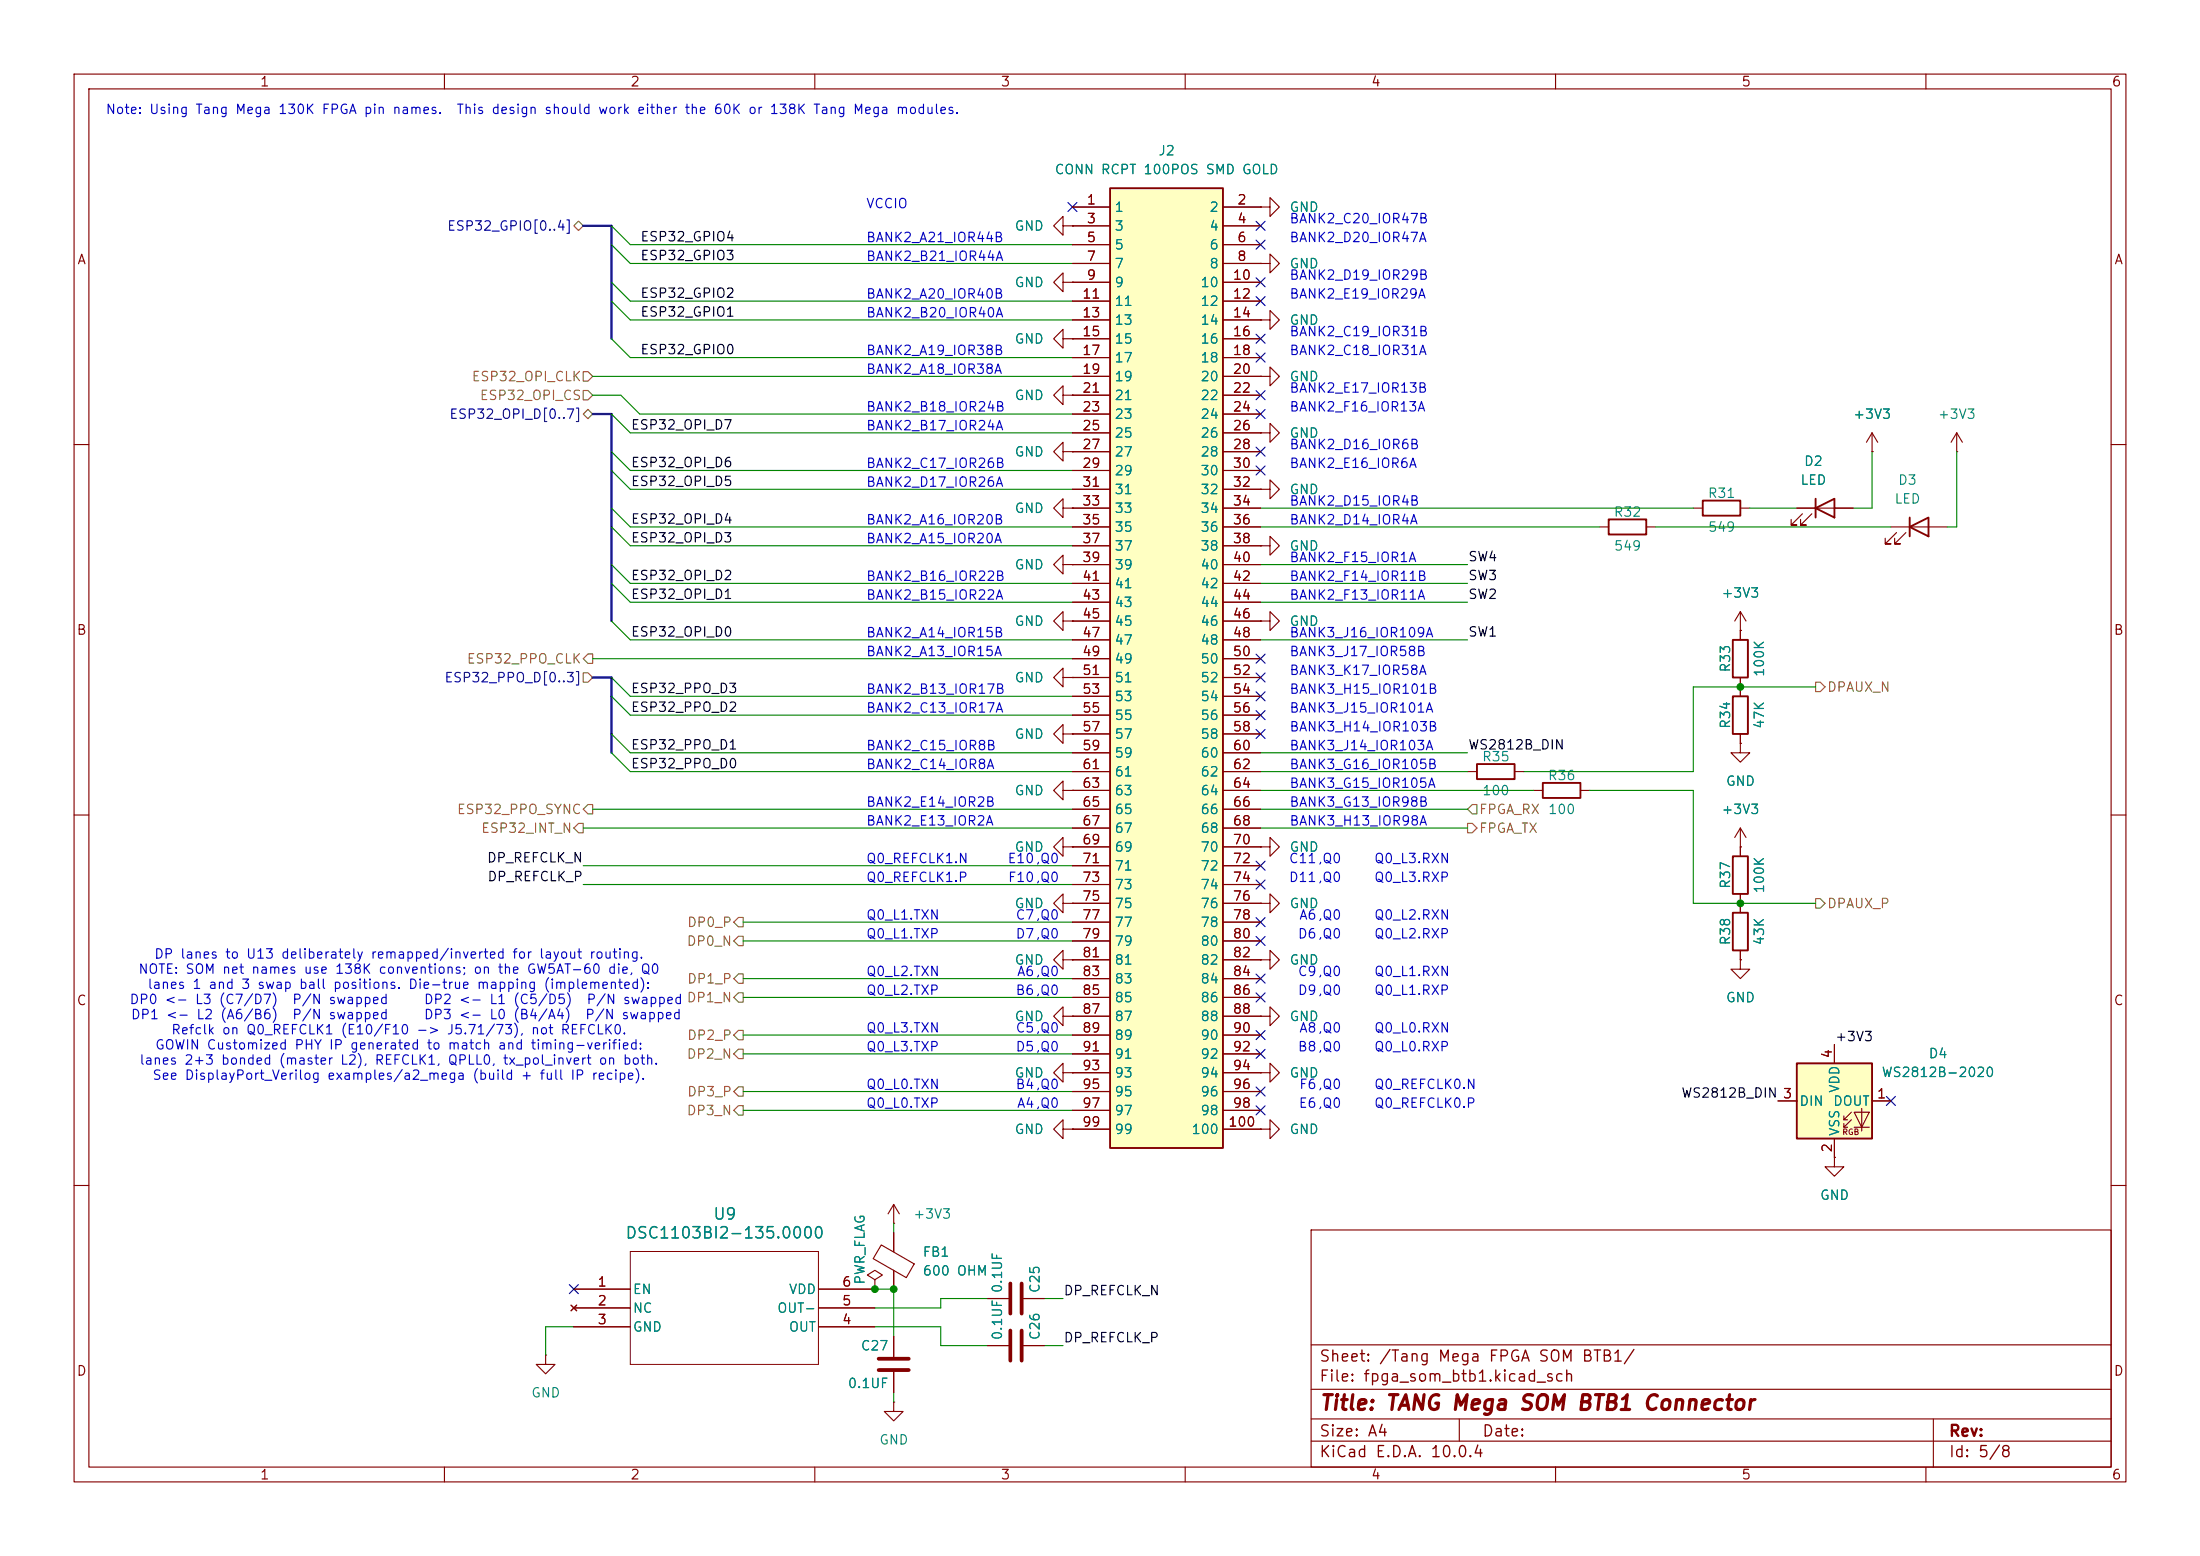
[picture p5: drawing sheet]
<svg xmlns="http://www.w3.org/2000/svg" width="297mm" height="210mm" viewBox="0 0 297 210" stroke-linecap="round" stroke-linejoin="round" font-family="sans-serif">
<g fill="none" stroke="#840000" stroke-width=".15">
<path d="M10 10h277v190h-277zM12 12h273v186h-273zM60 10v2M110 10v2M160 10v2M210 10v2M260 10v2M143.5 38.1v1.3l-1.3-1.3 1.3-1.3v1.3h1.3M143.5 30.5v1.3l-1.3-1.3 1.3-1.3v1.3h1.3M144.8 38.1h.1M144.8 30.5h.1M170.2 27.9h1.2v-1.2l1.3 1.2-1.3 1.3v-1.3"/>
<path d="M170.2 27.9h.1M170.2 35.6h1.2v-1.3l1.3 1.3-1.3 1.2v-1.2M170.2 35.6h.1M143.5 45.7v1.3l-1.3-1.3 1.3-1.2v1.2h1.3M143.5 53.3v1.3l-1.3-1.3 1.3-1.2v1.2h1.3M144.8 45.7h.1M144.8 53.3h.1M252.7 58.4l-.7 1.3M252.7 58.4l.8 1.3M252.7 58.4v2.6M264.2 58.4l-.8 1.3M264.2 58.4l.7 1.3"/>
<path d="M264.2 58.4v2.6M10 60h2M143.5 68.6v1.3l-1.3-1.3 1.3-1.3v1.3h1.3M143.5 61v1.2l-1.3-1.2 1.3-1.3v1.3h1.3M143.5 76.2v1.3l-1.3-1.3 1.3-1.3v1.3h1.3M144.8 68.6h.1M144.8 61h.1M144.8 76.2h.1M215.9 71.1h1.3M222.2 71.1h1.3M228.6 68.6h1.3M234.9 68.6h1.3"/>
<path d="M242.6 68.6h7.6M243.3 69.3l-1.5 1.6h.8h-.8v-.8M244.6 69.3l-1.5 1.6h.7h-.7v-.8M252.7 61h.1M255.3 71.1h7.6M256 71.9l-1.5 1.5h.8h-.8v-.8M257.3 71.9l-1.5 1.5h.7h-.7v-.8M264.2 61h.1M285 60h2M143.5 83.8v1.3l-1.3-1.3 1.3-1.2v1.2h1.3M144.8 83.8h.1M234.9 85.1h.1"/>
<path d="M234.9 82.6v3.8M234.9 91.4v2.6M234.9 99.1v1.2M234.9 82.6l-.7 1.2M234.9 82.6l.8 1.2M10 110h2M198.1 104.1h1.3M204.5 104.1h1.2M207 106.7h1.3M213.4 106.7h1.2M234.9 114.3h.1M234.9 100.3v1.3h1.3l-1.3 1.3-1.2-1.3h1.2"/>
<path d="M234.9 100.3h.1M234.9 111.8v3.8M234.9 111.8l-.7 1.2M234.9 111.8l.8 1.2M285 110h2M143.5 137.2v1.2l-1.3-1.2 1.3-1.3v1.3h1.3M143.5 129.5v1.3l-1.3-1.3 1.3-1.2v1.2h1.3M144.8 137.2h.1M144.8 129.5h.1M170.2 129.5h1.2v-1.2l1.3 1.2-1.3 1.3v-1.3M170.2 129.5h.1M170.2 121.9h1.2v-1.2l1.3 1.2-1.3 1.3v-1.3"/>
<path d="M170.2 121.9h.1M170.2 137.2h1.2v-1.3l1.3 1.3-1.3 1.2v-1.2M170.2 137.2h.1M234.9 120.7v1.2M143.5 144.8v1.3l-1.3-1.3 1.3-1.3v1.3h1.3M143.5 152.4v1.3l-1.3-1.3 1.3-1.3v1.3h1.3M144.8 144.8h.1M144.8 152.4h.1M170.2 152.4h1.2v-1.3l1.3 1.3-1.3 1.3v-1.3M170.2 152.4h.1M170.2 144.8h1.2v-1.3l1.3 1.3-1.3 1.3v-1.3M170.2 144.8h.1"/>
<path d="M10 160h2M118.1 172.7l1-.6-1-.6-1 .6 1 .6v1.3M118.1 174h.1M119 168l4.4 2.6-1 1.8-4.5-2.5zM120.6 165.1h.1M120.6 162.6v2.5M120.6 166.4v2.6M120.6 171.5v2.5M120.6 162.6l-.7 1.2M120.6 162.6l.8 1.2M133.3 175.3h2.8M138.2 175.3h2.8"/>
<path d="M177 166h108v32h-108zM285 160h2M60 198v2M73.7 182.9v1.3h1.2l-1.2 1.2-1.3-1.2h1.3M73.7 182.9h.1M110 198v2M120.6 189.2v1.3h1.3l-1.3 1.3-1.2-1.3h1.2M120.6 189.2h.1M120.6 180.3v2.8M120.6 185.2v2.8M133.3 181.6h2.8M138.2 181.6h2.8"/>
<path d="M160 198v2M177 194.5h108M177 191.5h108M177 187.5h108M177 181.5h108M197 191.5v3M210 198v2M260 198v2M261 191.5v6.5"/>
</g>
<path d="M136.4 173.2v4.1M136.4 179.6v4M137.9 173.2v4.1M137.9 179.6v4M118.6 183.4h4.1M118.6 184.9h4.1" fill="none" stroke="#840000" stroke-width=".51"/>
<path d="M217.2 70.1h5v2h-5zM229.9 67.6h5v2h-5zM245.1 68.6l2.5-1.3v2.6zM245.1 67.3v2.6M257.8 71.1l2.5-1.2v2.5zM257.8 69.9v2.5M233.9 86.4h2.1v5h-2.1zM233.9 94h2.1v5.1h-2.1zM199.4 103.1h5.1v2.1h-5.1zM208.3 105.7h5.1v2h-5.1zM233.9 115.6h2.1v5.1h-2.1z" fill="none" stroke="#840000" stroke-width=".25"/>
<path d="M242.6 143.5h10.1v10.2h-10.1z" fill="#ffffc2"/>
<g fill="none" stroke="#840000" stroke-width=".15">
<path d="M170.2 58.4h1.2v-1.2l1.3 1.2-1.3 1.3v-1.3M170.2 58.4h.1M170.2 50.8h1.2v-1.3l1.3 1.3-1.3 1.3v-1.3M170.2 50.8h.1M170.2 43.2h1.2v-1.3l1.3 1.3-1.3 1.3v-1.3M170.2 43.2h.1M170.2 73.7h1.2v-1.3l1.3 1.3-1.3 1.2v-1.2M170.2 73.7h.1M170.2 66h1.2v-1.2l1.3 1.2-1.3 1.3v-1.3M170.2 66h.1M143.5 99.1v1.2l-1.3-1.2 1.3-1.3v1.3h1.3M143.5 91.4v1.3l-1.3-1.3 1.3-1.2v1.2h1.3"/>
<path d="M144.8 99.1h.1M144.8 91.4h.1M170.2 83.8h1.2v-1.2l1.3 1.2-1.3 1.3v-1.3M170.2 83.8h.1M143.5 114.3v1.3l-1.3-1.3 1.3-1.3v1.3h1.3M143.5 106.7v1.3l-1.3-1.3 1.3-1.3v1.3h1.3M144.8 114.3h.1M144.8 106.7h.1M170.2 114.3h1.2v-1.3l1.3 1.3-1.3 1.3v-1.3M170.2 114.3h.1M143.5 121.9v1.3l-1.3-1.3 1.3-1.2v1.2h1.3M144.8 121.9h.1"/>
<path d="M234.9 129.5v1.3h1.3l-1.3 1.3-1.2-1.3h1.2M234.9 129.5h.1M240 148.6h2.6M247.6 156.2v1.3h1.3l-1.3 1.3-1.2-1.3h1.2M247.6 156.2h.1M247.6 141v2.5M247.6 153.7v2.5M248.9 151.1h.5M248.9 152.1h.5M249.9 150.1l-1 1v-.5M249.9 151.1l-1 1v-.5M250.3 150.1h2l-1 2z"/>
<path d="M250.3 152.1h2M251.3 149.6v3.1M252.7 148.6h2.6M77.1 176.1l.8 .8M77.5 174h7.6M77.5 176.5h7.6M77.5 179.1h7.6M77.9 176.1l-.8 .8M110.5 174h7.6M110.5 176.5h7.6M110.5 179.1h7.6"/>
</g>
<path d="M242.6 143.5h10.1v10.2h-10.1z" fill="none" stroke="#840000" stroke-width=".25"/>
<path d="M85.1 168.9h25.4v15.3h-25.4z" fill="none" stroke="#840000" stroke-width=".14"/>
<path d="M149.9 25.4h15.2v129.5h-15.2z" fill="#ffffc2"/>
<path d="M149.9 25.4h15.2v129.5h-15.2zM233.9 123.2h2.1v5.1h-2.1z" fill="none" stroke="#840000" stroke-width=".25"/>
<g fill="none" stroke="#840000" stroke-width=".15">
<path d="M144.8 30.5h.1M144.8 38.1h.1M144.8 27.9h5.1M144.8 30.5h5.1M144.8 33h5.1M144.8 35.6h5.1M144.8 38.1h5.1M165.1 27.9h5.1M165.1 30.5h5.1M165.1 33h5.1M165.1 35.6h5.1M165.1 38.1h5.1"/>
<path d="M170.2 35.6h.1M170.2 27.9h.1M144.8 53.3h.1M144.8 45.7h.1M144.8 40.6h5.1M144.8 43.2h5.1M144.8 45.7h5.1M144.8 48.3h5.1M144.8 50.8h5.1M144.8 53.3h5.1M144.8 55.9h5.1M144.8 58.4h5.1"/>
<path d="M165.1 40.6h5.1M165.1 43.2h5.1M165.1 45.7h5.1M165.1 48.3h5.1M165.1 50.8h5.1M165.1 53.3h5.1M165.1 55.9h5.1M165.1 58.4h5.1M170.2 58.4h.1M170.2 50.8h.1M170.2 43.2h.1M144.8 76.2h.1"/>
<path d="M144.8 61h.1M144.8 68.6h.1M144.8 61h5.1M144.8 63.5h5.1M144.8 66h5.1M144.8 68.6h5.1M144.8 71.1h5.1M144.8 73.7h5.1M144.8 76.2h5.1M144.8 78.7h5.1M165.1 61h5.1M165.1 63.5h5.1"/>
<path d="M165.1 66h5.1M165.1 68.6h5.1M165.1 71.1h5.1M165.1 73.7h5.1M165.1 76.2h5.1M165.1 78.7h5.1M170.2 73.7h.1M170.2 66h.1M242.6 68.6h2.5M247.6 68.6h2.6M252.7 61h.1M144.8 91.4h.1"/>
<path d="M144.8 99.1h.1M144.8 83.8h.1M144.8 81.3h5.1M144.8 83.8h5.1M144.8 86.4h5.1M144.8 88.9h5.1M144.8 91.4h5.1M144.8 94h5.1M144.8 96.5h5.1M144.8 99.1h5.1M165.1 81.3h5.1M165.1 83.8h5.1"/>
<path d="M165.1 86.4h5.1M165.1 88.9h5.1M165.1 91.4h5.1M165.1 94h5.1M165.1 96.5h5.1M165.1 99.1h5.1M170.2 83.8h.1M234.9 85.1h.1M234.9 85.1v1.3M234.9 91.4v2.6M234.9 99.1v1.2M144.8 106.7h.1"/>
<path d="M144.8 114.3h.1M144.8 101.6h5.1M144.8 104.1h5.1M144.8 106.7h5.1M144.8 109.2h5.1M144.8 111.8h5.1M144.8 114.3h5.1M144.8 116.8h5.1M144.8 119.4h5.1M165.1 101.6h5.1M165.1 104.1h5.1M165.1 106.7h5.1"/>
<path d="M165.1 109.2h5.1M165.1 111.8h5.1M165.1 114.3h5.1M165.1 116.8h5.1M165.1 119.4h5.1M170.2 114.3h.1M234.9 114.3h.1M234.9 100.3h.1M234.9 114.3v1.3M144.8 121.9h.1M144.8 129.5h.1M144.8 137.2h.1"/>
<path d="M144.8 121.9h5.1M144.8 124.5h5.1M144.8 127h5.1M144.8 129.5h5.1M144.8 132.1h5.1M144.8 134.6h5.1M144.8 137.2h5.1M144.8 139.7h5.1M165.1 121.9h5.1M165.1 124.5h5.1M165.1 127h5.1M165.1 129.5h5.1"/>
<path d="M165.1 132.1h5.1M165.1 134.6h5.1M165.1 137.2h5.1M165.1 139.7h5.1M170.2 129.5h.1M170.2 121.9h.1M170.2 137.2h.1M234.9 129.5h.1M234.9 120.7v2.5M234.9 128.3v1.2M144.8 152.4h.1M144.8 144.8h.1"/>
<path d="M144.8 142.2h5.1M144.8 144.8h5.1M144.8 147.3h5.1M144.8 149.9h5.1M144.8 152.4h5.1M165.1 142.2h5.1M165.1 144.8h5.1M165.1 147.3h5.1M165.1 149.9h5.1M165.1 152.4h5.1M170.2 144.8h.1M170.2 152.4h.1"/>
<path d="M240 148.6h2.6M247.6 156.2h.1M247.6 141v2.5M247.6 153.7v2.5M252.7 148.6h2.6M77.1 176.1l.8 .8M77.5 174h7.6M77.5 176.5h7.6M77.5 179.1h7.6M77.9 176.1l-.8 .8M110.5 174h7.6M110.5 176.5h7.6"/>
<path d="M110.5 179.1h7.6M118.1 174h.1M120.6 166.4v2.5M120.6 171.5v2.5M133.3 175.3h2.8M138.2 175.3h2.8M120.6 180.3v2.8M120.6 185.2v2.8M133.3 181.6h2.8M138.2 181.6h2.8"/>
</g>
<g fill="none" stroke="#848400" stroke-width=".15">
<path d="M77.5 30.5l.6-.7 .6 .7-.6 .6zM78.7 55.9l.7-.7 .6 .7-.6 .6zM78.7 52.7h.7l.6 .6-.6 .7h-.7zM78.7 50.2h.7l.6 .6-.6 .6h-.7zM78.7 90.8h.7l.6 .6-.6 .7h-.7zM79.4 88.3h.6v1.2h-.6l-.7-.6zM245.1 92.1h.6l.7 .6-.7 .6h-.6zM78.1 111.1h.6v1.3h-.6l-.6-.6zM79.4 108.6h.6v1.3h-.6l-.7-.7zM198.1 111.1h.7l.6 .7-.6 .6h-.7zM198.8 108.6h.6v1.3h-.6l-.7-.7zM99.1 124.5l.6-.7h.6v1.3h-.6z"/>
<path d="M99.7 134h.6v1.3h-.6l-.6-.7zM99.7 131.4h.6v1.3h-.6l-.6-.6zM99.7 126.4h.6v1.2h-.6l-.6-.6zM99.7 139.1h.6v1.2h-.6l-.6-.6zM245.1 121.3h.6l.7 .6-.7 .7h-.6zM99.7 149.2h.6v1.3h-.6l-.6-.6zM99.7 141.6h.6v1.3h-.6l-.6-.7zM99.7 146.7h.6v1.3h-.6l-.6-.7z"/>
</g>
<path d="M78.7 30.5h3.8v15.2M80 55.9h2.5v27.9M80 91.4h2.5v10.2" fill="none" stroke="#000084" stroke-width=".3"/>
<g fill="none" stroke="#008400" stroke-width=".15">
<path d="M82.5 38.1l2.6 2.5h59.7M82.5 33l2.6 2.6h59.7M82.5 30.5l2.6 2.5h59.7M80 53.3h3.8l2.6 2.6h58.4M80 50.8h64.8M82.5 45.7l2.6 2.6h59.7M82.5 40.6l2.6 2.6h59.7M82.5 55.9l2.6 2.5h59.7M82.5 68.6l2.6 2.5h59.7M82.5 63.5l2.6 2.5h59.7M82.5 78.7l2.6 2.6h59.7M82.5 61l2.6 2.5h59.7"/>
<path d="M82.5 71.1l2.6 2.6h59.7M82.5 76.2l2.6 2.5h59.7M170.2 71.1h45.7M170.2 76.2h27.9M170.2 68.6h58.4M170.2 78.7h27.9M223.5 71.1h31.8M236.2 68.6h6.4M252.7 61v7.6h-2.5M264.2 61v10.1h-1.3M80 88.9h64.8M82.5 91.4l2.6 2.6h59.7"/>
<path d="M82.5 83.8l2.6 2.6h59.7M82.5 99.1l2.6 2.5h59.7M82.5 94l2.6 2.5h59.7M170.2 86.4h27.9M170.2 81.3h27.9M245.1 92.7h-16.5v11.4h-22.9M78.7 111.8h66.1M78.7 116.8h66.1M78.7 119.4h66.1M80 109.2h64.8M82.5 101.6l2.6 2.5h59.7M170.2 109.2h27.9"/>
<path d="M170.2 101.6h27.9M170.2 104.1h27.9M170.2 106.7h36.8M170.2 111.8h27.9M214.6 106.7h14v15.2h16.5M100.3 132.1h44.5M100.3 134.6h44.5M100.3 139.7h44.5M100.3 127h44.5M100.3 124.5h44.5M100.3 149.9h44.5M100.3 142.2h44.5"/>
<path d="M100.3 147.3h44.5M77.5 179.1h-3.8v3.8M118.1 179.1h8.9v2.5h6.3M118.1 174h2.5v6.3M120.6 165.1v1.3M133.3 175.3h-6.3v1.2h-8.9M141 175.3h2.5M120.6 188v1.2M141 181.6h2.5"/>
</g>
<g fill="none" stroke="#000084" stroke-width=".15">
<path d="M144.2 27.3l1.2 1.2M145.4 27.3l-1.2 1.2M169.6 32.4l1.2 1.2M169.6 29.9l1.2 1.2M169.6 37.5l1.2 1.2M170.8 32.4l-1.2 1.2M170.8 29.9l-1.2 1.2M170.8 37.5l-1.2 1.2M169.6 40l1.2 1.2M169.6 45.1l1.2 1.2M169.6 52.7l1.2 1.2M169.6 47.7l1.2 1.2"/>
<path d="M169.6 55.3l1.2 1.2M170.8 40l-1.2 1.2M170.8 45.1l-1.2 1.2M170.8 52.7l-1.2 1.2M170.8 47.7l-1.2 1.2M170.8 55.3l-1.2 1.2M169.6 60.4l1.2 1.2M169.6 62.9l1.2 1.2M170.8 60.4l-1.2 1.2M170.8 62.9l-1.2 1.2M169.6 95.9l1.2 1.2M169.6 98.5l1.2 1.2"/>
<path d="M169.6 90.8l1.2 1.2M169.6 88.3l1.2 1.2M169.6 93.4l1.2 1.2M170.8 95.9l-1.2 1.2M170.8 98.5l-1.2 1.2M170.8 90.8l-1.2 1.2M170.8 88.3l-1.2 1.2M170.8 93.4l-1.2 1.2M169.6 118.8l1.2 1.2M169.6 116.2l1.2 1.2M170.8 118.8l-1.2 1.2M170.8 116.2l-1.2 1.2"/>
<path d="M169.6 134l1.2 1.2M169.6 131.5l1.2 1.2M169.6 123.9l1.2 1.2M169.6 126.4l1.2 1.2M169.6 139.1l1.2 1.2M170.8 134l-1.2 1.2M170.8 131.5l-1.2 1.2M170.8 123.9l-1.2 1.2M170.8 126.4l-1.2 1.2M170.8 139.1l-1.2 1.2M169.6 146.7l1.2 1.2M169.6 141.6l1.2 1.2"/>
<path d="M169.6 149.3l1.2 1.2M170.8 146.7l-1.2 1.2M170.8 141.6l-1.2 1.2M170.8 149.3l-1.2 1.2M254.7 148l1.2 1.2M255.9 148l-1.2 1.2M76.9 173.4l1.2 1.2M78.1 173.4l-1.2 1.2"/>
</g>
<g fill="#008400" stroke="#008400" stroke-width=".14">
<circle cx="234.9" cy="121.9" r=".46"/>
<circle cx="234.9" cy="92.7" r=".46"/>
<circle cx="120.6" cy="174" r=".46"/>
<circle cx="118.1" cy="174" r=".46"/>
</g>
<text font-size="2" fill="#840000" x="178" y="190.8">Title: TANG Mega SOM BTB1 Connector</text>
<g font-size="1.5" fill="#008484">
<text x="84.3" y="167.5">DSC1103BI2-135.0000</text>
<text x="96.2" y="165">U9</text>
</g>
<g font-size="1.5" fill="#840000">
<text x="178" y="184.2">Sheet: /Tang Mega FPGA SOM BTB1/</text>
<text x="178" y="186.9">File: fpga_som_btb1.kicad_sch</text>
<text x="178" y="197.1">KiCad E.D.A. 10.0.4</text>
<text x="178" y="194.3">Size: A4</text>
<text x="200" y="194.3">Date:</text>
<text x="263" y="194.3">Rev:</text>
<text x="263" y="197.1">Id: 5/8</text>
</g>
<g font-size="1.3" fill="#840000">
<text x="35" y="12">1</text>
<text x="85" y="12">2</text>
<text x="135" y="12">3</text>
<text x="185" y="12">4</text>
<text x="235" y="12">5</text>
<text x="285" y="12">6</text>
<text x="146.6" y="27.9">1</text>
<text x="166.9" y="27.9">2</text>
<text x="10.3" y="36">A</text>
<text x="146.6" y="30.5">3</text>
<text x="146.6" y="33">5</text>
<text x="146.6" y="35.5">7</text>
<text x="166.9" y="30.5">4</text>
<text x="166.9" y="33">6</text>
<text x="166.9" y="35.5">8</text>
<text x="285.3" y="36">A</text>
<text x="146" y="40.6">11</text>
<text x="146.6" y="38.1">9</text>
<text x="166.3" y="38.1">10</text>
<text x="166.3" y="40.6">12</text>
<text x="146" y="43.2">13</text>
<text x="146" y="45.7">15</text>
<text x="166.3" y="43.2">14</text>
<text x="166.3" y="45.7">16</text>
<text x="146" y="48.2">17</text>
<text x="146" y="50.8">19</text>
<text x="146" y="53.3">21</text>
<text x="166.3" y="48.2">18</text>
<text x="166.3" y="50.8">20</text>
<text x="166.3" y="53.3">22</text>
<text x="146" y="55.9">23</text>
<text x="146" y="58.4">25</text>
<text x="166.3" y="55.9">24</text>
<text x="166.3" y="58.4">26</text>
<text x="146" y="60.9">27</text>
<text x="146" y="63.5">29</text>
<text x="166.3" y="60.9">28</text>
<text x="166.3" y="63.5">30</text>
<text x="146" y="66">31</text>
<text x="146" y="68.6">33</text>
<text x="146" y="71.1">35</text>
<text x="166.3" y="66">32</text>
<text x="166.3" y="68.6">34</text>
<text x="166.3" y="71.1">36</text>
<text x="146" y="73.6">37</text>
<text x="146" y="76.2">39</text>
<text x="166.3" y="73.6">38</text>
<text x="166.3" y="76.2">40</text>
<text x="146" y="78.7">41</text>
<text x="146" y="81.3">43</text>
<text x="146" y="83.8">45</text>
<text x="166.3" y="78.7">42</text>
<text x="166.3" y="81.3">44</text>
<text x="166.3" y="83.8">46</text>
<text x="10.3" y="86">B</text>
<text x="146" y="86.3">47</text>
<text x="146" y="88.9">49</text>
<text x="166.3" y="86.3">48</text>
<text x="166.3" y="88.9">50</text>
<text x="285.3" y="86">B</text>
<text x="146" y="91.4">51</text>
<text x="146" y="94">53</text>
<text x="166.3" y="91.4">52</text>
<text x="166.3" y="94">54</text>
<text x="146" y="96.5">55</text>
<text x="146" y="99">57</text>
<text x="146" y="101.6">59</text>
<text x="166.3" y="96.5">56</text>
<text x="166.3" y="99">58</text>
<text x="166.3" y="101.6">60</text>
<text x="146" y="104.1">61</text>
<text x="146" y="106.7">63</text>
<text x="166.3" y="104.1">62</text>
<text x="166.3" y="106.7">64</text>
<text x="146" y="109.2">65</text>
<text x="146" y="111.7">67</text>
<text x="166.3" y="109.2">66</text>
<text x="166.3" y="111.7">68</text>
<text x="146" y="114.3">69</text>
<text x="146" y="116.8">71</text>
<text x="146" y="119.4">73</text>
<text x="166.3" y="114.3">70</text>
<text x="166.3" y="116.8">72</text>
<text x="166.3" y="119.4">74</text>
<text x="146" y="121.9">75</text>
<text x="146" y="124.4">77</text>
<text x="166.3" y="121.9">76</text>
<text x="166.3" y="124.4">78</text>
<text x="146" y="127">79</text>
<text x="146" y="129.5">81</text>
<text x="166.3" y="127">80</text>
<text x="166.3" y="129.5">82</text>
<text x="10.3" y="136">C</text>
<text x="146" y="132.1">83</text>
<text x="146" y="134.6">85</text>
<text x="146" y="137.1">87</text>
<text x="166.3" y="132.1">84</text>
<text x="166.3" y="134.6">86</text>
<text x="166.3" y="137.1">88</text>
<text x="285.3" y="136">C</text>
<text x="146" y="139.7">89</text>
<text x="146" y="142.2">91</text>
<text x="166.3" y="139.7">90</text>
<text x="166.3" y="142.2">92</text>
<text x="247.6" y="142.9" transform="rotate(-90 247.6 142.9)">4</text>
<text x="146" y="144.8">93</text>
<text x="146" y="147.3">95</text>
<text x="146" y="149.8">97</text>
<text x="166.3" y="144.8">94</text>
<text x="166.3" y="147.3">96</text>
<text x="166.3" y="149.8">98</text>
<text x="240.6" y="148.6">3</text>
<text x="253.3" y="148.6">1</text>
<text x="146" y="152.4">99</text>
<text x="165.7" y="152.4">100</text>
<text x="247.6" y="155.6" transform="rotate(-90 247.6 155.6)">2</text>
<text x="80.6" y="174">1</text>
<text x="113.6" y="174">6</text>
<text x="80.6" y="176.5">2</text>
<text x="80.6" y="179">3</text>
<text x="113.6" y="179">4</text>
<text x="113.6" y="176.5">5</text>
<text x="10.3" y="186">D</text>
<text x="285.3" y="186">D</text>
<text x="35" y="200">1</text>
<text x="85" y="200">2</text>
<text x="135" y="200">3</text>
<text x="185" y="200">4</text>
<text x="235" y="200">5</text>
<text x="285" y="200">6</text>
</g>
<g font-size="1.3" fill="#0000c2">
<text x="14.2" y="15.7">Note: Using Tang Mega 130K FPGA pin names.</text>
<text x="61.5" y="15.7">This design should work either the 60K or 138K Tang Mega modules.</text>
<text x="116.8" y="28.4">VCCIO</text>
<text x="116.8" y="35.5">BANK2_B21_IOR44A</text>
<text x="116.8" y="33">BANK2_A21_IOR44B</text>
<text x="174" y="30.5">BANK2_C20_IOR47B</text>
<text x="174" y="33">BANK2_D20_IOR47A</text>
<text x="116.8" y="40.6">BANK2_A20_IOR40B</text>
<text x="174" y="40.6">BANK2_E19_IOR29A</text>
<text x="174" y="38.1">BANK2_D19_IOR29B</text>
<text x="116.8" y="43.2">BANK2_B20_IOR40A</text>
<text x="174" y="45.7">BANK2_C19_IOR31B</text>
<text x="116.8" y="50.8">BANK2_A18_IOR38A</text>
<text x="116.8" y="48.2">BANK2_A19_IOR38B</text>
<text x="174" y="53.3">BANK2_E17_IOR13B</text>
<text x="174" y="48.2">BANK2_C18_IOR31A</text>
<text x="116.8" y="55.9">BANK2_B18_IOR24B</text>
<text x="116.8" y="58.4">BANK2_B17_IOR24A</text>
<text x="174" y="55.9">BANK2_F16_IOR13A</text>
<text x="116.8" y="63.5">BANK2_C17_IOR26B</text>
<text x="174" y="63.5">BANK2_E16_IOR6A</text>
<text x="174" y="60.9">BANK2_D16_IOR6B</text>
<text x="116.8" y="66">BANK2_D17_IOR26A</text>
<text x="116.8" y="71.1">BANK2_A16_IOR20B</text>
<text x="174" y="71.1">BANK2_D14_IOR4A</text>
<text x="174" y="68.6">BANK2_D15_IOR4B</text>
<text x="116.8" y="73.6">BANK2_A15_IOR20A</text>
<text x="174" y="76.2">BANK2_F15_IOR1A</text>
<text x="116.8" y="78.7">BANK2_B16_IOR22B</text>
<text x="116.8" y="81.3">BANK2_B15_IOR22A</text>
<text x="174" y="78.7">BANK2_F14_IOR11B</text>
<text x="174" y="81.3">BANK2_F13_IOR11A</text>
<text x="116.8" y="88.9">BANK2_A13_IOR15A</text>
<text x="116.8" y="86.3">BANK2_A14_IOR15B</text>
<text x="174" y="86.3">BANK3_J16_IOR109A</text>
<text x="174" y="88.9">BANK3_J17_IOR58B</text>
<text x="116.8" y="94">BANK2_B13_IOR17B</text>
<text x="174" y="94">BANK3_H15_IOR101B</text>
<text x="174" y="91.4">BANK3_K17_IOR58A</text>
<text x="116.8" y="101.6">BANK2_C15_IOR8B</text>
<text x="116.8" y="96.5">BANK2_C13_IOR17A</text>
<text x="174" y="99">BANK3_H14_IOR103B</text>
<text x="174" y="101.6">BANK3_J14_IOR103A</text>
<text x="174" y="96.5">BANK3_J15_IOR101A</text>
<text x="116.8" y="104.1">BANK2_C14_IOR8A</text>
<text x="174" y="106.7">BANK3_G15_IOR105A</text>
<text x="174" y="104.1">BANK3_G16_IOR105B</text>
<text x="116.8" y="109.2">BANK2_E14_IOR2B</text>
<text x="116.8" y="111.7">BANK2_E13_IOR2A</text>
<text x="174" y="109.2">BANK3_G13_IOR98B</text>
<text x="174" y="111.7">BANK3_H13_IOR98A</text>
<text x="116.8" y="116.8">Q0_REFCLK1.N</text>
<text x="116.8" y="119.4">Q0_REFCLK1.P</text>
<text x="135.9" y="116.8">E10,Q0</text>
<text x="136" y="119.4">F10,Q0</text>
<text x="173.9" y="119.4">D11,Q0</text>
<text x="173.9" y="116.8">C11,Q0</text>
<text x="185.4" y="119.4">Q0_L3.RXP</text>
<text x="185.4" y="116.8">Q0_L3.RXN</text>
<text x="116.8" y="124.4">Q0_L1.TXN</text>
<text x="137" y="124.4">C7,Q0</text>
<text x="175.3" y="124.4">A6,Q0</text>
<text x="185.4" y="124.4">Q0_L2.RXN</text>
<text x="18.6" y="131.7">NOTE: SOM net names use 138K conventions; on the GW5AT-60 die, Q0</text>
<text x="20.7" y="129.7">DP lanes to U13 deliberately remapped/inverted for layout routing.</text>
<text x="116.8" y="127">Q0_L1.TXP</text>
<text x="137" y="127">D7,Q0</text>
<text x="175.1" y="127">D6,Q0</text>
<text x="185.4" y="127">Q0_L2.RXP</text>
<text x="17.4" y="135.8">DP0 &lt;- L3 (C7/D7)</text>
<text x="17.6" y="137.9">DP1 &lt;- L2 (A6/B6)</text>
<text x="19.8" y="133.8">lanes 1 and 3 swap ball positions. Die-true mapping (implemented):</text>
<text x="39.4" y="135.8">P/N swapped</text>
<text x="39.4" y="137.9">P/N swapped</text>
<text x="57.1" y="135.8">DP2 &lt;- L1 (C5/D5)</text>
<text x="57.1" y="137.9">DP3 &lt;- L0 (B4/A4)</text>
<text x="78.9" y="137.9">P/N swapped</text>
<text x="79.1" y="135.8">P/N swapped DP1_N</text>
<text x="116.8" y="132.1">Q0_L2.TXN</text>
<text x="116.8" y="134.6">Q0_L2.TXP</text>
<text x="137" y="134.6">B6,Q0</text>
<text x="137.2" y="132.1">A6,Q0</text>
<text x="175.1" y="132.1">C9,Q0</text>
<text x="175.1" y="134.6">D9,Q0</text>
<text x="185.4" y="134.6">Q0_L1.RXP</text>
<text x="185.4" y="132.1">Q0_L1.RXN</text>
<text x="20.8" y="142">GOWIN Customized PHY IP generated to match and timing-verified:</text>
<text x="23" y="139.9">Refclk on Q0_REFCLK1 (E10/F10 -&gt; J5.71/73), not REFCLK0.</text>
<text x="116.8" y="142.2">Q0_L3.TXP</text>
<text x="116.8" y="139.7">Q0_L3.TXN</text>
<text x="137" y="139.7">C5,Q0</text>
<text x="137" y="142.2">D5,Q0</text>
<text x="175.1" y="142.2">B8,Q0</text>
<text x="175.3" y="139.7">A8,Q0</text>
<text x="185.4" y="142.2">Q0_L0.RXP</text>
<text x="185.4" y="139.7">Q0_L0.RXN</text>
<text x="18.7" y="144">lanes 2+3 bonded (master L2), REFCLK1, QPLL0, tx_pol_invert on both.</text>
<text x="20.5" y="146.1">See DisplayPort_Verilog examples/a2_mega (build + full IP recipe).</text>
<text x="116.8" y="149.8">Q0_L0.TXP</text>
<text x="116.8" y="147.3">Q0_L0.TXN</text>
<text x="137" y="147.3">B4,Q0</text>
<text x="137.2" y="149.8">A4,Q0</text>
<text x="175.2" y="149.8">E6,Q0</text>
<text x="175.3" y="147.3">F6,Q0</text>
<text x="185.4" y="149.8">Q0_REFCLK0.P</text>
<text x="185.4" y="147.3">Q0_REFCLK0.N</text>
</g>
<g font-size="1.3" fill="#008484">
<text x="142.3" y="23.8">CONN RCPT 100POS SMD GOLD</text>
<text x="156.3" y="21.3">J2</text>
<text x="150.4" y="28.9">1</text>
<text x="163.2" y="28.9">2</text>
<text x="174" y="28.9">GND</text>
<text x="136.9" y="31.5">GND</text>
<text x="150.4" y="31.5">3</text>
<text x="150.4" y="34">5</text>
<text x="163.2" y="31.5">4</text>
<text x="163.2" y="34">6</text>
<text x="136.9" y="39.1">GND</text>
<text x="150.4" y="36.5">7</text>
<text x="150.4" y="39.1">9</text>
<text x="150.4" y="41.6">11</text>
<text x="162" y="39.1">10</text>
<text x="162" y="41.6">12</text>
<text x="163.2" y="36.5">8</text>
<text x="174" y="36.5">GND</text>
<text x="136.9" y="46.7">GND</text>
<text x="150.4" y="44.2">13</text>
<text x="150.4" y="46.7">15</text>
<text x="162" y="44.2">14</text>
<text x="162" y="46.7">16</text>
<text x="174" y="44.2">GND</text>
<text x="150.4" y="49.2">17</text>
<text x="150.4" y="51.8">19</text>
<text x="162" y="49.2">18</text>
<text x="162" y="51.8">20</text>
<text x="174" y="51.8">GND</text>
<text x="136.9" y="54.3">GND</text>
<text x="150.4" y="54.3">21</text>
<text x="150.4" y="56.9">23</text>
<text x="150.4" y="59.4">25</text>
<text x="162" y="54.3">22</text>
<text x="162" y="56.9">24</text>
<text x="162" y="59.4">26</text>
<text x="174" y="59.4">GND</text>
<text x="250.1" y="56.9">+3V3</text>
<text x="261.5" y="56.9">+3V3</text>
<text x="136.9" y="61.9">GND</text>
<text x="150.4" y="61.9">27</text>
<text x="150.4" y="64.5">29</text>
<text x="162" y="61.9">28</text>
<text x="162" y="64.5">30</text>
<text x="243" y="65.7">LED</text>
<text x="243.5" y="63.2">D2</text>
<text x="256.2" y="65.7">D3</text>
<text x="136.9" y="69.6">GND</text>
<text x="150.4" y="67">31</text>
<text x="150.4" y="69.6">33</text>
<text x="162" y="67">32</text>
<text x="162" y="69.6">34</text>
<text x="174" y="67">GND</text>
<text x="217.8" y="70.1">R32</text>
<text x="230.5" y="67.5">R31</text>
<text x="255.7" y="68.3">LED</text>
<text x="136.9" y="77.2">GND</text>
<text x="150.4" y="72.1">35</text>
<text x="150.4" y="74.6">37</text>
<text x="150.4" y="77.2">39</text>
<text x="162" y="72.1">36</text>
<text x="162" y="74.6">38</text>
<text x="162" y="77.2">40</text>
<text x="174" y="74.6">GND</text>
<text x="217.8" y="74.6">549</text>
<text x="230.5" y="72.1">549</text>
<text x="150.4" y="79.7">41</text>
<text x="150.4" y="82.3">43</text>
<text x="162" y="79.7">42</text>
<text x="162" y="82.3">44</text>
<text x="232.3" y="81">+3V3</text>
<text x="136.9" y="84.8">GND</text>
<text x="150.4" y="84.8">45</text>
<text x="150.4" y="87.3">47</text>
<text x="150.4" y="89.9">49</text>
<text x="162" y="84.8">46</text>
<text x="162" y="87.3">48</text>
<text x="162" y="89.9">50</text>
<text x="174" y="84.8">GND</text>
<text x="136.9" y="92.4">GND</text>
<text x="150.4" y="92.4">51</text>
<text x="150.4" y="95">53</text>
<text x="162" y="92.4">52</text>
<text x="162" y="95">54</text>
<text x="233.9" y="90.8" transform="rotate(-90 233.9 90.8)">R33</text>
<text x="238.5" y="91.5" transform="rotate(-90 238.5 91.5)">100K</text>
<text x="136.9" y="100">GND</text>
<text x="150.4" y="97.5">55</text>
<text x="150.4" y="100">57</text>
<text x="162" y="97.5">56</text>
<text x="162" y="100">58</text>
<text x="233.9" y="98.5" transform="rotate(-90 233.9 98.5)">R34</text>
<text x="238.5" y="98.5" transform="rotate(-90 238.5 98.5)">47K</text>
<text x="136.9" y="107.7">GND</text>
<text x="150.4" y="102.6">59</text>
<text x="150.4" y="105.1">61</text>
<text x="150.4" y="107.7">63</text>
<text x="162" y="102.6">60</text>
<text x="162" y="105.1">62</text>
<text x="162" y="107.7">64</text>
<text x="200" y="103.1">R35</text>
<text x="200" y="107.7">100</text>
<text x="208.9" y="105.6">R36</text>
<text x="232.9" y="106.4">GND</text>
<text x="150.4" y="110.2">65</text>
<text x="150.4" y="112.7">67</text>
<text x="162" y="110.2">66</text>
<text x="162" y="112.7">68</text>
<text x="208.9" y="110.2">100</text>
<text x="232.3" y="110.2">+3V3</text>
<text x="136.9" y="115.3">GND</text>
<text x="150.4" y="115.3">69</text>
<text x="150.4" y="117.8">71</text>
<text x="162" y="115.3">70</text>
<text x="162" y="117.8">72</text>
<text x="174" y="115.3">GND</text>
<text x="136.9" y="122.9">GND</text>
<text x="150.4" y="120.4">73</text>
<text x="150.4" y="122.9">75</text>
<text x="150.4" y="125.4">77</text>
<text x="162" y="120.4">74</text>
<text x="162" y="122.9">76</text>
<text x="162" y="125.4">78</text>
<text x="174" y="122.9">GND</text>
<text x="233.9" y="120.1" transform="rotate(-90 233.9 120.1)">R37</text>
<text x="238.5" y="120.7" transform="rotate(-90 238.5 120.7)">100K</text>
<text x="136.9" y="130.5">GND</text>
<text x="150.4" y="128">79</text>
<text x="150.4" y="130.5">81</text>
<text x="162" y="128">80</text>
<text x="162" y="130.5">82</text>
<text x="174" y="130.5">GND</text>
<text x="233.9" y="127.7" transform="rotate(-90 233.9 127.7)">R38</text>
<text x="238.5" y="127.7" transform="rotate(-90 238.5 127.7)">43K</text>
<text x="150.4" y="133.1">83</text>
<text x="150.4" y="135.6">85</text>
<text x="162" y="133.1">84</text>
<text x="162" y="135.6">86</text>
<text x="232.9" y="135.6">GND</text>
<text x="136.9" y="138.1">GND</text>
<text x="150.4" y="138.1">87</text>
<text x="150.4" y="140.7">89</text>
<text x="150.4" y="143.2">91</text>
<text x="162" y="138.1">88</text>
<text x="162" y="140.7">90</text>
<text x="162" y="143.2">92</text>
<text x="174" y="138.1">GND</text>
<text x="260.3" y="143.1">D4</text>
<text x="136.9" y="145.8">GND</text>
<text x="150.4" y="145.8">93</text>
<text x="150.4" y="148.3">95</text>
<text x="162" y="145.8">94</text>
<text x="162" y="148.3">96</text>
<text x="174" y="145.8">GND</text>
<text x="242.8" y="149.6">DIN</text>
<text x="247.4" y="149.6">DOUT</text>
<text x="248.6" y="147.6" transform="rotate(-90 248.6 147.6)">VDD</text>
<text x="253.9" y="145.7">WS2812B-2020</text>
<text x="136.9" y="153.4">GND</text>
<text x="150.4" y="150.8">97</text>
<text x="150.4" y="153.4">99</text>
<text x="160.8" y="153.4">100</text>
<text x="162" y="150.8">98</text>
<text x="174" y="153.4">GND</text>
<text x="248.6" y="153.4" transform="rotate(-90 248.6 153.4)">VSS</text>
<text x="123.2" y="164.8">+3V3</text>
<text x="245.6" y="162.3">GND</text>
<text x="117" y="173.5" transform="rotate(-90 117 173.5)">PWR_FLAG</text>
<text x="124.5" y="169.9">FB1</text>
<text x="124.5" y="172.5">600 OHM</text>
<text x="85.3" y="175">EN</text>
<text x="85.3" y="177.5">NC</text>
<text x="104.8" y="177.5">OUT-</text>
<text x="106.4" y="175">VDD</text>
<text x="135.6" y="174.6" transform="rotate(-90 135.6 174.6)">0.1UF</text>
<text x="140.7" y="174.6" transform="rotate(-90 140.7 174.6)">C25</text>
<text x="85.3" y="180">GND</text>
<text x="106.4" y="180">OUT</text>
<text x="116.1" y="182.6">C27</text>
<text x="135.6" y="181" transform="rotate(-90 135.6 181)">0.1UF</text>
<text x="140.7" y="181" transform="rotate(-90 140.7 181)">C26</text>
<text x="71.6" y="188.9">GND</text>
<text x="114.4" y="187.7">0.1UF</text>
<text x="118.6" y="195.3">GND</text>
</g>
<g font-size="1.3" fill="#000084">
<text x="60.3" y="31.5">ESP32_GPIO[0..4]</text>
<text x="60.6" y="56.9">ESP32_OPI_D[0..7]</text>
<text x="59.9" y="92.4">ESP32_PPO_D[0..3]</text>
</g>
<g font-size="1.3">
<text x="86.4" y="35.4">ESP32_GPIO3</text>
<text x="86.4" y="32.9">ESP32_GPIO4</text>
<text x="86.4" y="40.5">ESP32_GPIO2</text>
<text x="86.4" y="43.1">ESP32_GPIO1</text>
<text x="86.4" y="48.1">ESP32_GPIO0</text>
<text x="85.1" y="58.3">ESP32_OPI_D7</text>
<text x="85.1" y="63.4">ESP32_OPI_D6</text>
<text x="85.1" y="65.9">ESP32_OPI_D5</text>
<text x="85.1" y="71">ESP32_OPI_D4</text>
<text x="85.1" y="73.5">ESP32_OPI_D3</text>
<text x="198.1" y="76.1">SW4</text>
<text x="85.1" y="81.2">ESP32_OPI_D1</text>
<text x="85.1" y="78.6">ESP32_OPI_D2</text>
<text x="198.1" y="81.2">SW2</text>
<text x="198.1" y="78.6">SW3</text>
<text x="85.1" y="86.2">ESP32_OPI_D0</text>
<text x="198.1" y="86.2">SW1</text>
<text x="85.1" y="93.9">ESP32_PPO_D3</text>
<text x="85.1" y="101.5">ESP32_PPO_D1</text>
<text x="85.1" y="96.4">ESP32_PPO_D2</text>
<text x="198.1" y="101.5">WS2812B_DIN</text>
<text x="85.1" y="104">ESP32_PPO_D0</text>
<text x="65.7" y="116.7">DP_REFCLK_N</text>
<text x="65.7" y="119.3">DP_REFCLK_P</text>
<text x="247.6" y="140.8">+3V3</text>
<text x="226.9" y="148.5">WS2812B_DIN 3</text>
<text x="143.5" y="175.1">DP_REFCLK_N</text>
<text x="143.5" y="181.5">DP_REFCLK_P</text>
</g>
<g font-size="1.3" fill="#848400">
<text x="63.6" y="51.8">ESP32_OPI_CLK</text>
<text x="64.7" y="54.3">ESP32_OPI_CS</text>
<text x="62.9" y="89.9">ESP32_PPO_CLK</text>
<text x="246.6" y="93.7">DPAUX_N</text>
<text x="61.6" y="110.2">ESP32_PPO_SYNC</text>
<text x="64.9" y="112.7">ESP32_INT_N</text>
<text x="199.6" y="112.7">FPGA_TX</text>
<text x="199.6" y="110.2">FPGA_RX</text>
<text x="92.7" y="125.4">DP0_P</text>
<text x="246.6" y="122.9">DPAUX_P</text>
<text x="92.6" y="128">DP0_N</text>
<text x="92.7" y="133.1">DP1_P</text>
<text x="92.6" y="143.2">DP2_N</text>
<text x="92.7" y="140.7">DP2_P</text>
<text x="92.7" y="148.3">DP3_P</text>
<text x="92.6" y="150.8">DP3_N</text>
</g>
<text font-size=".8" fill="#840000" x="248.6" y="153.4">RGB</text>
</svg>
